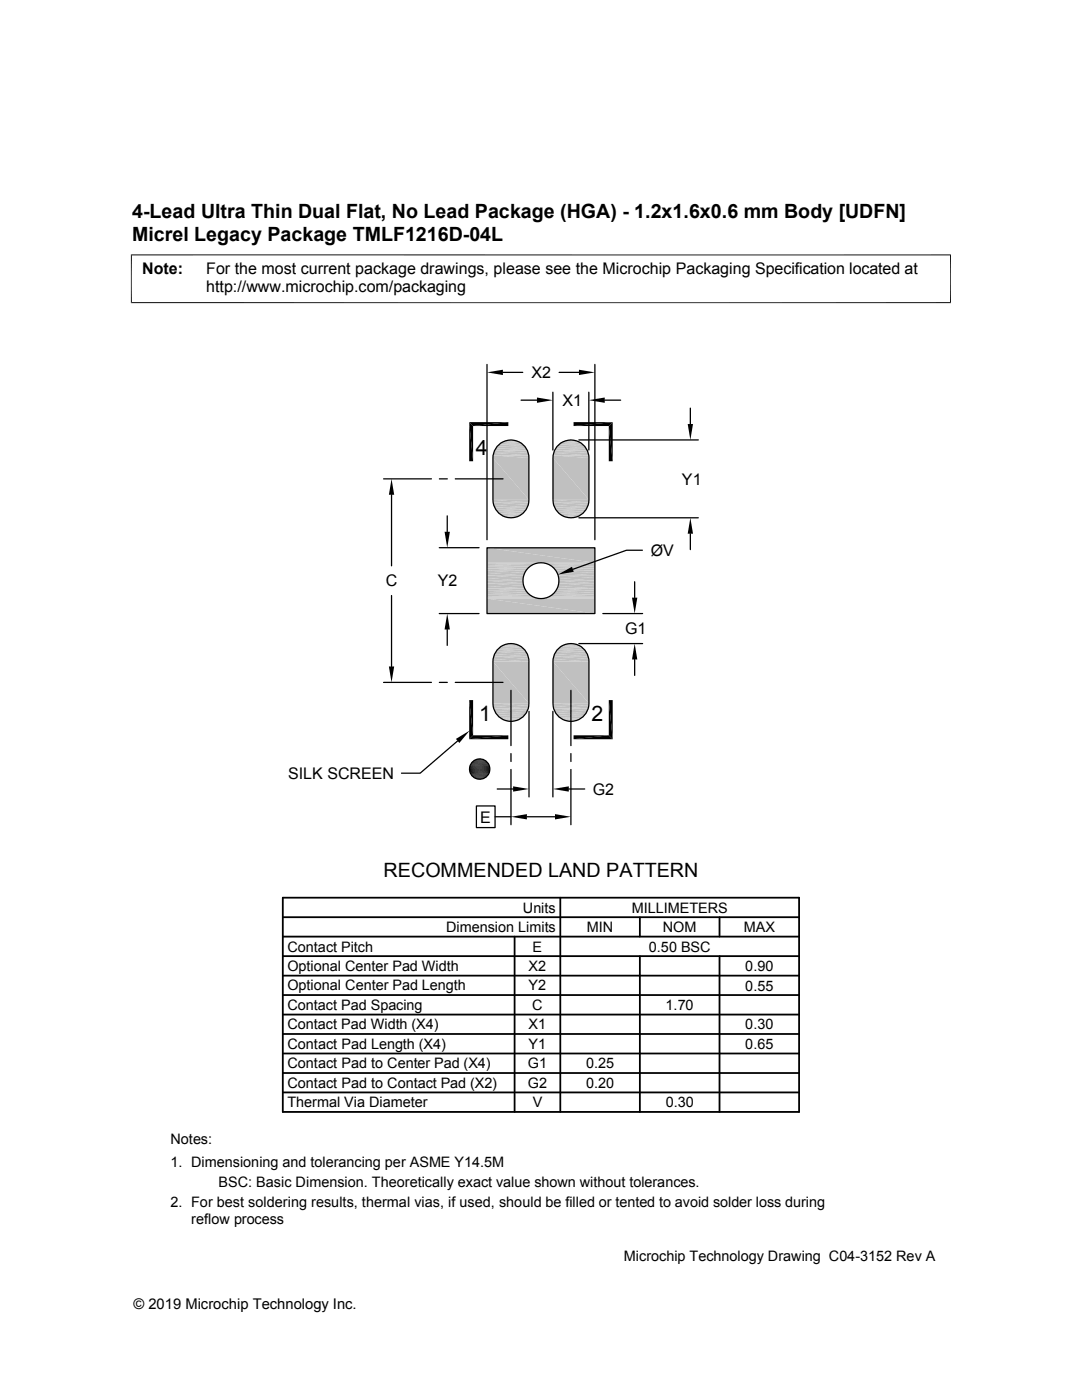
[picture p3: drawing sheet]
<svg xmlns="http://www.w3.org/2000/svg" width="216mm" height="279mm" viewBox="0 0 216 279" stroke-linecap="round" stroke-linejoin="round" font-family="sans-serif">
<g fill="#c0c0c0">
<path d="M101.5 87.8h1z"/>
<path d="M113.4 87.8h1z"/>
</g>
<path d="M112.9 87.9h2" fill="none" stroke="#c0c0c0" stroke-width=".2"/>
<path d="M113.4 87.8l1.5 .1z" fill="#c0c0c0"/>
<path d="M100.9 87.9h2.1" fill="none" stroke="#c0c0c0" stroke-width=".2"/>
<path d="M101.5 87.8l1.5 .1z" fill="#c0c0c0"/>
<path d="M100.5 88h2.9M112.4 88h3" fill="none" stroke="#c0c0c0" stroke-width=".2"/>
<path d="M100 88.3h3.9M112 88.3h3.9" fill="none" stroke="#c0c0c0" stroke-width=".23"/>
<path d="M99.6 88.5h4.7M111.6 88.5h4.7" fill="none" stroke="#c0c0c0" stroke-width=".32"/>
<path d="M99.3 88.9h5.4M111.2 88.9h5.4" fill="none" stroke="#c0c0c0" stroke-width=".36"/>
<path d="M98.9 89.2h6.1M110.9 89.2h6" fill="none" stroke="#c0c0c0" stroke-width=".4"/>
<path d="M98.7 89.7h6.5M110.7 89.7h6.5" fill="none" stroke="#c0c0c0" stroke-width=".44"/>
<g fill="#c0c0c0">
<path d="M110.7 89.9l6.7 .5h-6.9z"/>
<path d="M110.7 89.9h6.5l.2 .5z"/>
<path d="M98.7 89.9l6.7 .5h-6.9z"/>
<path d="M98.7 89.9h6.5l.2 .5z"/>
<path d="M110.5 90.4l7 .5h-7.1z"/>
<path d="M110.5 90.4h6.9l.1 .5z"/>
<path d="M98.5 90.4l7 .5h-7.1z"/>
<path d="M98.5 90.4h6.9l.1 .5z"/>
<path d="M110.4 90.9l7.1 .5h-7.2z"/>
<path d="M110.4 90.9h7.1v.5z"/>
<path d="M98.4 90.9l7.1 .5h-7.1z"/>
<path d="M98.4 90.9h7.1v.5z"/>
<path d="M110.3 91.4l7.2 8.4h-7.2z"/>
<path d="M110.3 91.4h7.2v8.4z"/>
<path d="M98.4 91.4l7.1 8.4h-7.1z"/>
<path d="M98.4 91.4h7.1v8.4z"/>
<path d="M110.3 99.8l7.2 .5h-7.1z"/>
<path d="M110.3 99.8h7.2v.5z"/>
<path d="M98.4 99.8l7.1 .5h-7.1z"/>
<path d="M98.4 99.8h7.1v.5z"/>
<path d="M110.4 100.3l7 .5h-6.9z"/>
<path d="M110.4 100.3h7.1l-.1 .5z"/>
<path d="M98.4 100.3l7 .5h-6.9z"/>
<path d="M98.4 100.3h7.1l-.1 .5z"/>
<path d="M110.5 100.8l6.7 .4h-6.5z"/>
<path d="M110.5 100.8h6.9l-.2 .4z"/>
<path d="M98.5 100.8l6.7 .4h-6.5z"/>
<path d="M98.5 100.8h6.9l-.2 .4z"/>
<path d="M110.7 101.2l6.2 .5h-6z"/>
<path d="M110.7 101.2h6.5l-.3 .5z"/>
<path d="M98.7 101.2l6.3 .5h-6.1z"/>
<path d="M98.7 101.2h6.5l-.2 .5z"/>
</g>
<path d="M98.9 101.9h6.1M110.9 101.9h6" fill="none" stroke="#c0c0c0" stroke-width=".4"/>
<path d="M99.3 102.3h5.4M111.2 102.3h5.4" fill="none" stroke="#c0c0c0" stroke-width=".36"/>
<path d="M99.6 102.6h4.7M111.6 102.6h4.7" fill="none" stroke="#c0c0c0" stroke-width=".3"/>
<path d="M100 102.9h3.9M112 102.9h3.9" fill="none" stroke="#c0c0c0" stroke-width=".25"/>
<path d="M100.5 103.1h2.9M112.4 103.1h3" fill="none" stroke="#c0c0c0" stroke-width=".2"/>
<g fill="#c0c0c0">
<path d="M101.5 103.3h1z"/>
<path d="M113.4 103.3h1z"/>
<path d="M112.9 103.2l1.5 .1z"/>
</g>
<path d="M112.9 103.3h2" fill="none" stroke="#c0c0c0" stroke-width=".2"/>
<path d="M100.9 103.2l1.6 .1z" fill="#c0c0c0"/>
<path d="M100.9 103.3h2.1" fill="none" stroke="#c0c0c0" stroke-width=".2"/>
<g fill="#c0c0c0">
<path d="M101.5 128.5h1z"/>
<path d="M113.4 128.5h1z"/>
</g>
<path d="M112.9 128.5h2" fill="none" stroke="#c0c0c0" stroke-width=".2"/>
<path d="M113.4 128.5l1.5 .1z" fill="#c0c0c0"/>
<path d="M100.9 128.5h2.1" fill="none" stroke="#c0c0c0" stroke-width=".2"/>
<path d="M101.5 128.5l1.5 .1z" fill="#c0c0c0"/>
<path d="M100.5 128.7h2.9M112.4 128.7h3" fill="none" stroke="#c0c0c0" stroke-width=".2"/>
<path d="M100 128.9h3.9M112 128.9h3.9" fill="none" stroke="#c0c0c0" stroke-width=".25"/>
<path d="M99.6 129.2h4.7M111.6 129.2h4.7" fill="none" stroke="#c0c0c0" stroke-width=".3"/>
<path d="M99.3 129.5h5.4M111.2 129.5h5.4" fill="none" stroke="#c0c0c0" stroke-width=".36"/>
<path d="M98.9 129.9h6.1M110.9 129.9h6" fill="none" stroke="#c0c0c0" stroke-width=".4"/>
<g fill="#c0c0c0">
<path d="M110.9 130.1l6.3 .4h-6.5z"/>
<path d="M110.9 130.1h6l.3 .4z"/>
<path d="M98.9 130.1l6.3 .4h-6.5z"/>
<path d="M98.9 130.1h6.1l.2 .4z"/>
<path d="M110.7 130.5l6.7 .5h-6.9z"/>
<path d="M110.7 130.5h6.5l.2 .5z"/>
<path d="M98.7 130.5l6.7 .5h-6.9z"/>
<path d="M98.7 130.5h6.5l.2 .5z"/>
<path d="M110.5 131l7 .5h-7.1z"/>
<path d="M110.5 131h6.9l.1 .5z"/>
<path d="M98.5 131l7 .5h-7.1z"/>
<path d="M98.5 131h6.9l.1 .5z"/>
<path d="M110.4 131.5l7.1 .5h-7.2z"/>
<path d="M110.4 131.5h7.1v.5z"/>
<path d="M98.4 131.5l7.1 .5h-7.1z"/>
<path d="M98.4 131.5h7.1v.5z"/>
<path d="M110.3 132l7.2 8.4h-7.2z"/>
<path d="M110.3 132h7.2v8.4z"/>
<path d="M98.4 132l7.1 8.4h-7.1z"/>
<path d="M98.4 132h7.1v8.4z"/>
<path d="M110.3 140.4l7.2 .5h-7.1z"/>
<path d="M110.3 140.4h7.2v.5z"/>
<path d="M98.4 140.4l7.1 .5h-7.1z"/>
<path d="M98.4 140.4h7.1v.5z"/>
<path d="M110.4 140.9l7 .5h-6.9z"/>
<path d="M110.4 140.9h7.1l-.1 .5z"/>
<path d="M98.4 140.9l7 .5h-6.9z"/>
<path d="M98.4 140.9h7.1l-.1 .5z"/>
<path d="M110.5 141.4l6.7 .5h-6.5z"/>
<path d="M110.5 141.4h6.9l-.2 .5z"/>
<path d="M98.5 141.4l6.7 .5h-6.5z"/>
<path d="M98.5 141.4h6.9l-.2 .5z"/>
</g>
<path d="M98.7 142.1h6.5M110.7 142.1h6.5" fill="none" stroke="#c0c0c0" stroke-width=".44"/>
<path d="M98.9 142.5h6.1M110.9 142.5h6" fill="none" stroke="#c0c0c0" stroke-width=".4"/>
<path d="M99.3 142.9h5.4M111.2 142.9h5.4" fill="none" stroke="#c0c0c0" stroke-width=".36"/>
<path d="M99.6 143.2h4.7M111.6 143.2h4.7" fill="none" stroke="#c0c0c0" stroke-width=".32"/>
<path d="M100 143.5h3.9M112 143.5h3.9" fill="none" stroke="#c0c0c0" stroke-width=".23"/>
<path d="M100.5 143.7h2.9M112.4 143.7h3" fill="none" stroke="#c0c0c0" stroke-width=".2"/>
<g fill="#c0c0c0">
<path d="M101.5 143.9h1z"/>
<path d="M113.4 143.9h1z"/>
<path d="M112.9 143.8l1.5 .1z"/>
</g>
<path d="M112.9 143.9h2" fill="none" stroke="#c0c0c0" stroke-width=".2"/>
<path d="M100.9 143.8l1.6 .1z" fill="#c0c0c0"/>
<path d="M100.9 143.9h2.1" fill="none" stroke="#c0c0c0" stroke-width=".2"/>
<g fill="#c0c0c0">
<path d="M97.2 109.3l21.5 3h-21.5z"/>
<path d="M97.2 109.3h21.5v3z"/>
</g>
<path d="M97.2 112.4h10.5M97.2 112.5h9.9M108.2 112.4h10.5M108.7 112.5h10" fill="none" stroke="#c0c0c0" stroke-width=".2"/>
<path d="M97.2 112.7h9.4M109.2 112.7h9.5" fill="none" stroke="#c0c0c0" stroke-width=".23"/>
<path d="M97.2 112.9h9M109.7 112.9h9" fill="none" stroke="#c0c0c0" stroke-width=".32"/>
<path d="M97.2 113.3h8.5M110.2 113.3h8.5" fill="none" stroke="#c0c0c0" stroke-width=".36"/>
<path d="M97.2 113.7h8.1M110.6 113.7h8.1" fill="none" stroke="#c0c0c0" stroke-width=".42"/>
<g fill="#c0c0c0">
<path d="M110.9 113.9l7.8 .4h-7.5z"/>
<path d="M110.9 113.9h7.8v.4z"/>
<path d="M97.2 113.9l7.5 .4h-7.5z"/>
<path d="M97.2 113.9h7.8l-.3 .4z"/>
<path d="M111.2 114.3l7.5 .5h-7.3z"/>
<path d="M111.2 114.3h7.5v.5z"/>
<path d="M97.2 114.3l7.3 .5h-7.3z"/>
<path d="M97.2 114.3h7.5l-.2 .5z"/>
<path d="M111.4 114.8l7.3 .6h-7.2z"/>
<path d="M111.4 114.8h7.3v.6z"/>
<path d="M97.2 114.8l7.2 .6h-7.2z"/>
<path d="M97.2 114.8h7.3l-.1 .6z"/>
<path d="M111.5 115.4l7.2 .5h-7.2z"/>
<path d="M111.5 115.4h7.2v.5z"/>
<path d="M97.2 115.4l7.2 .5h-7.2z"/>
<path d="M97.2 115.4h7.2v.5z"/>
<path d="M111.5 115.9l7.2 .5h-7.2z"/>
<path d="M111.5 115.9h7.2v.5z"/>
<path d="M97.2 115.9l7.2 .5h-7.2z"/>
<path d="M97.2 115.9h7.2v.5z"/>
<path d="M111.5 116.4l7.2 .5h-7.3z"/>
<path d="M111.5 116.4h7.2v.5z"/>
<path d="M97.2 116.4l7.3 .5h-7.3z"/>
<path d="M97.2 116.4h7.2l.1 .5z"/>
<path d="M111.4 116.9l7.3 .5h-7.5z"/>
<path d="M111.4 116.9h7.3v.5z"/>
<path d="M97.2 116.9l7.5 .5h-7.5z"/>
<path d="M97.2 116.9h7.3l.2 .5z"/>
<path d="M111.2 117.4l7.5 .5h-7.8z"/>
<path d="M111.2 117.4h7.5v.5z"/>
<path d="M97.2 117.4l7.8 .5h-7.8z"/>
<path d="M97.2 117.4h7.5l.3 .5z"/>
</g>
<path d="M97.2 118.1h8.1M110.6 118.1h8.1" fill="none" stroke="#c0c0c0" stroke-width=".42"/>
<path d="M97.2 118.5h8.5M110.2 118.5h8.5" fill="none" stroke="#c0c0c0" stroke-width=".36"/>
<path d="M97.2 118.8h9M109.7 118.8h9" fill="none" stroke="#c0c0c0" stroke-width=".32"/>
<path d="M97.2 119.1h9.4M109.2 119.1h9.5" fill="none" stroke="#c0c0c0" stroke-width=".23"/>
<path d="M97.2 119.3h9.9M97.2 119.4h10.5M108.2 119.4h10.5M108.7 119.3h10" fill="none" stroke="#c0c0c0" stroke-width=".2"/>
<g fill="#c0c0c0">
<path d="M97.2 119.5l21.5 2.9h-21.5z"/>
<path d="M97.2 119.5h21.5v2.9z"/>
</g>
<g fill="none" stroke="#000" stroke-width=".25">
<path d="M97.2 72.7v35M100.4 74.3h3.9M104 79.9h3.1M110.3 78.3v11.5M111.6 74.3h3.9M117.5 78.3v11.5M118.7 72.7v35M120.7 79.9h3.1M76.5 95.6h9.6M78.1 98.7v14.2M87.7 95.6h1.6M90.8 95.6h9.6"/>
<path d="M99.4 88.9a3.6 3.6 0 0 1 3.9-.8 3.6 3.6 0 0 1 2.2 3.3v8.4a3.6 3.6 0 0 1-3.6 3.5 3.6 3.6 0 0 1-3.5-3.5v-8.4a3.6 3.6 0 0 1 1-2.5zM111.4 88.9a3.6 3.6 0 0 1 3.9-.8 3.6 3.6 0 0 1 2.2 3.3v8.4a3.6 3.6 0 0 1-3.6 3.5 3.6 3.6 0 0 1-3.6-3.5v-8.4a3.5 3.5 0 0 1 1.1-2.5zM115.5 87.8h23.8M137.8 81.4v3.2M78.1 118.9v14.1M87.7 109.3h7.9M89.2 103v3.1M97.2 109.3h21.5v13.1h-21.5zM115.5 103.3h23.8M126.6 116.1v3.2M128.2 109.8h-3.2l-10.7 3.8M137.8 106.5v3.2"/>
<path d="M76.5 136.2h9.6M87.7 122.4h7.9M87.7 136.2h1.6M89.2 125.6v3.2M90.8 136.2h9.6M99.4 129.5a3.6 3.6 0 0 1 3.9-.8 3.6 3.6 0 0 1 2.2 3.3v8.4a3.6 3.6 0 0 1-3.6 3.6 3.6 3.6 0 0 1-3.5-3.6v-8.4a3.7 3.7 0 0 1 1-2.5zM102 137.8v11M111.4 129.5a3.6 3.6 0 0 1 3.9-.8 3.6 3.6 0 0 1 2.2 3.3v8.4a3.6 3.6 0 0 1-3.6 3.6 3.6 3.6 0 0 1-3.6-3.6v-8.4a3.6 3.6 0 0 1 1.1-2.5zM113.9 137.8v11M115.5 128.4h12.7M120.3 122.4h7.9M126.6 131.6v3.2"/>
<path d="M91.3 147.9l-7.5 6.4h-3.7M99.2 157.5h3.2M102 150.4v1.6M102 153.6v11M105.6 142v17M110.3 142v17M113.5 157.5h3.2M113.9 150.4v1.6M113.9 153.6v11M95.1 160.8h3.7v4.4h-3.7zM98.8 163h3.2M105.1 163h5.6"/>
<circle cx="107.9" cy="115.9" r="3.6"/>
<circle cx="95.7" cy="153.5" r="2.03"/>
</g>
<g fill="none" stroke="#000" stroke-width=".36">
<path d="M56.4 179.2h103v42.7h-103zM111.8 179.2v42.7M56.4 183h103M56.4 186.9h103M56.4 194.7h103M56.4 190.8h103M56.4 198.6h103M102.7 186.9v35M127.7 183v3.9M127.7 190.8v31.1M143.6 183v3.9M143.6 190.8v31.1"/>
<path d="M56.4 206.4h103M56.4 218h103M56.4 210.2h103M56.4 202.5h103M56.4 214.1h103"/>
</g>
<g fill="#000">
<path d="M97.2 74.3l3.2-.5v1zM107.1 79.3l3.2 .6-3.2 .5zM115.5 73.8l3.2 .5-3.2 .5zM117.5 79.9l3.2-.6v1.1zM78.1 95.6l.6 3.1h-1.1zM93.6 84.2l.8 7.9h-.8zM93.6 84.2h7.8l-7 .8zM93.6 84.2l.8 .8v7.1zM94.4 85l7-.8v.8zM114.4 84.2h7.9l-7.9 .8zM114.4 85l7.9-.8-.8 .8zM121.5 85l.8 7.1h-.8z"/>
<path d="M121.5 85l.8-.8v7.9zM137.2 84.6h1.1l-.5 3.2zM88.7 106.1h1.1l-.6 3.2zM111.3 114.7l2.8-1.6 .4 1zM126.1 119.3h1.1l-.6 3.1zM137.8 103.3l.5 3.2h-1.1zM77.6 133h1.1l-.6 3.2zM89.2 122.4l.6 3.2h-1.1zM121.5 139.7l.8 7.8-.8-.8zM121.5 139.7h.8v7.8zM126.6 128.4l.6 3.2h-1.1zM91 147.5l2.7-1.7-2 2.5z"/>
<path d="M93.6 139.7l.8 7-.8 .8zM93.6 139.7h.8v7zM94.7 155.2l1.9 .1zM94.9 151.6l1.8 .1zM94.9 155.3l1.5 .1zM94.9 155.3h1.7zM94.9 151.6h1.7zM95 151.6h1.6zM95 155.4l1.2 .1zM95 155.4h1.4zM95 151.6h1.4zM95.3 151.5l1.1 .1z"/>
<path d="M95.3 155.5h.6zM95.3 155.5h.9zM95.3 151.5h.9zM95.4 151.5h.8zM95.4 155.5h.5zM95.4 151.5h.5zM93.6 147.5l7.8-.8v.8zM94.4 146.7h7l-7.8 .8zM102.4 156.9l3.2 .6-3.2 .5zM110.3 157.5l3.2-.6v1.1zM114.4 146.7h7.1l-7.1 .8zM114.4 147.5l7.1-.8 .8 .8z"/>
<path d="M102 163l3.1-.5v1zM110.7 162.5l3.2 .5-3.2 .5z"/>
</g>
<g fill="none" stroke="#000" stroke-width=".2">
<path d="M26.1 50.9h163.7M26.2 50.8v9.7M189.7 50.8v9.7M26.1 60.4h163.7M93.7 153.2h4M93.7 153.4h4M93.7 153.6h4M93.7 153.8h4M93.7 153h4M93.7 154h4M93.8 154.1h3.9M93.8 152.8h3.9"/>
<path d="M93.8 152.6h3.8M93.8 154.3h3.8M93.9 152.5h3.6M93.9 154.5h3.6M94 154.7h3.4M94 152.3h3.4M94.1 152.2h3.2M94.1 154.8h3.2M94.3 155h2.9M94.3 152h2.9M94.4 151.9h2.6M94.4 155.1h2.6"/>
<path d="M94.6 155.2h2.3M94.6 151.8h2.3M94.7 155.3h2M94.7 151.7h2"/>
</g>
<g font-size="4.3">
<text x="95" y="90.8">4</text>
<text x="95.6" y="144">1</text>
<text x="118" y="144">2</text>
</g>
<g font-size="3.9">
<text x="26.4" y="43.5">4-Lead Ultra Thin Dual Flat, No Lead Package (HGA) - 1.2x1.6x0.6 mm Body [UDFN]</text>
<text x="26.4" y="48">Micrel Legacy Package TMLF1216D-04L</text>
<text x="76.5" y="175">RECOMMENDED LAND PATTERN</text>
</g>
<g font-size="3.2">
<text x="28.4" y="54.6">Note:</text>
<text x="41.1" y="58.3">http://www.microchip.com/packaging</text>
<text x="41.1" y="54.6">For the most current package drawings, please see the Microchip Packaging Specification located at</text>
<text x="106.1" y="75.5">X2</text>
<text x="112.2" y="81">X1</text>
<text x="136.1" y="96.7">Y1</text>
<text x="129.8" y="110.9">ØV</text>
<text x="77" y="117">C</text>
<text x="87.4" y="117">Y2</text>
<text x="124.7" y="126.6">G1</text>
<text x="57.5" y="155.4">SILK SCREEN</text>
<text x="118.3" y="158.6">G2</text>
<text x="95.8" y="164.1">E</text>
</g>
<g font-size="2.9">
<text x="104.3" y="182.1">Units</text>
<text x="126" y="182.1">MILLIMETERS</text>
<text x="57.3" y="189.9">Contact Pitch</text>
<text x="89" y="186">Dimension Limits</text>
<text x="106.3" y="189.9">E</text>
<text x="117.1" y="186">MIN</text>
<text x="129.5" y="189.9">0.50 BSC</text>
<text x="132.3" y="186">NOM</text>
<text x="148.4" y="186">MAX</text>
<text x="57.3" y="193.8">Optional Center Pad Width</text>
<text x="57.3" y="197.7">Optional Center Pad Length</text>
<text x="105.5" y="197.7">Y2</text>
<text x="105.5" y="193.8">X2</text>
<text x="148.7" y="197.7">0.55</text>
<text x="148.7" y="193.8">0.90</text>
<text x="57.3" y="201.6">Contact Pad Spacing</text>
<text x="106.2" y="201.6">C</text>
<text x="132.8" y="201.6">1.70</text>
<text x="57.3" y="209.3">Contact Pad Length (X4)</text>
<text x="57.3" y="205.4">Contact Pad Width (X4)</text>
<text x="105.5" y="209.3">Y1</text>
<text x="105.5" y="205.4">X1</text>
<text x="148.7" y="209.3">0.65</text>
<text x="148.7" y="205.4">0.30</text>
<text x="57.3" y="213.2">Contact Pad to Center Pad (X4)</text>
<text x="105.3" y="213.2">G1</text>
<text x="116.9" y="213.2">0.25</text>
<text x="57.3" y="217.1">Contact Pad to Contact Pad (X2)</text>
<text x="57.3" y="221">Thermal Via Diameter</text>
<text x="105.3" y="217.1">G2</text>
<text x="106.3" y="221">V</text>
<text x="116.9" y="217.1">0.20</text>
<text x="132.8" y="221">0.30</text>
<text x="34" y="228.3">Notes:</text>
<text x="34" y="232.9">1. Dimensioning and tolerancing per ASME Y14.5M</text>
<text x="43.6" y="236.9">BSC: Basic Dimension. Theoretically exact value shown without tolerances.</text>
<text x="34" y="241">2. For best soldering results, thermal vias, if used, should be filled or tented to avoid solder loss during</text>
<text x="38.1" y="244.3">reflow process</text>
<text x="124.5" y="251.7">Microchip Technology Drawing C04-3152 Rev A</text>
<text x="26.6" y="261.3">© 2019 Microchip Technology Inc.</text>
</g>
</svg>
